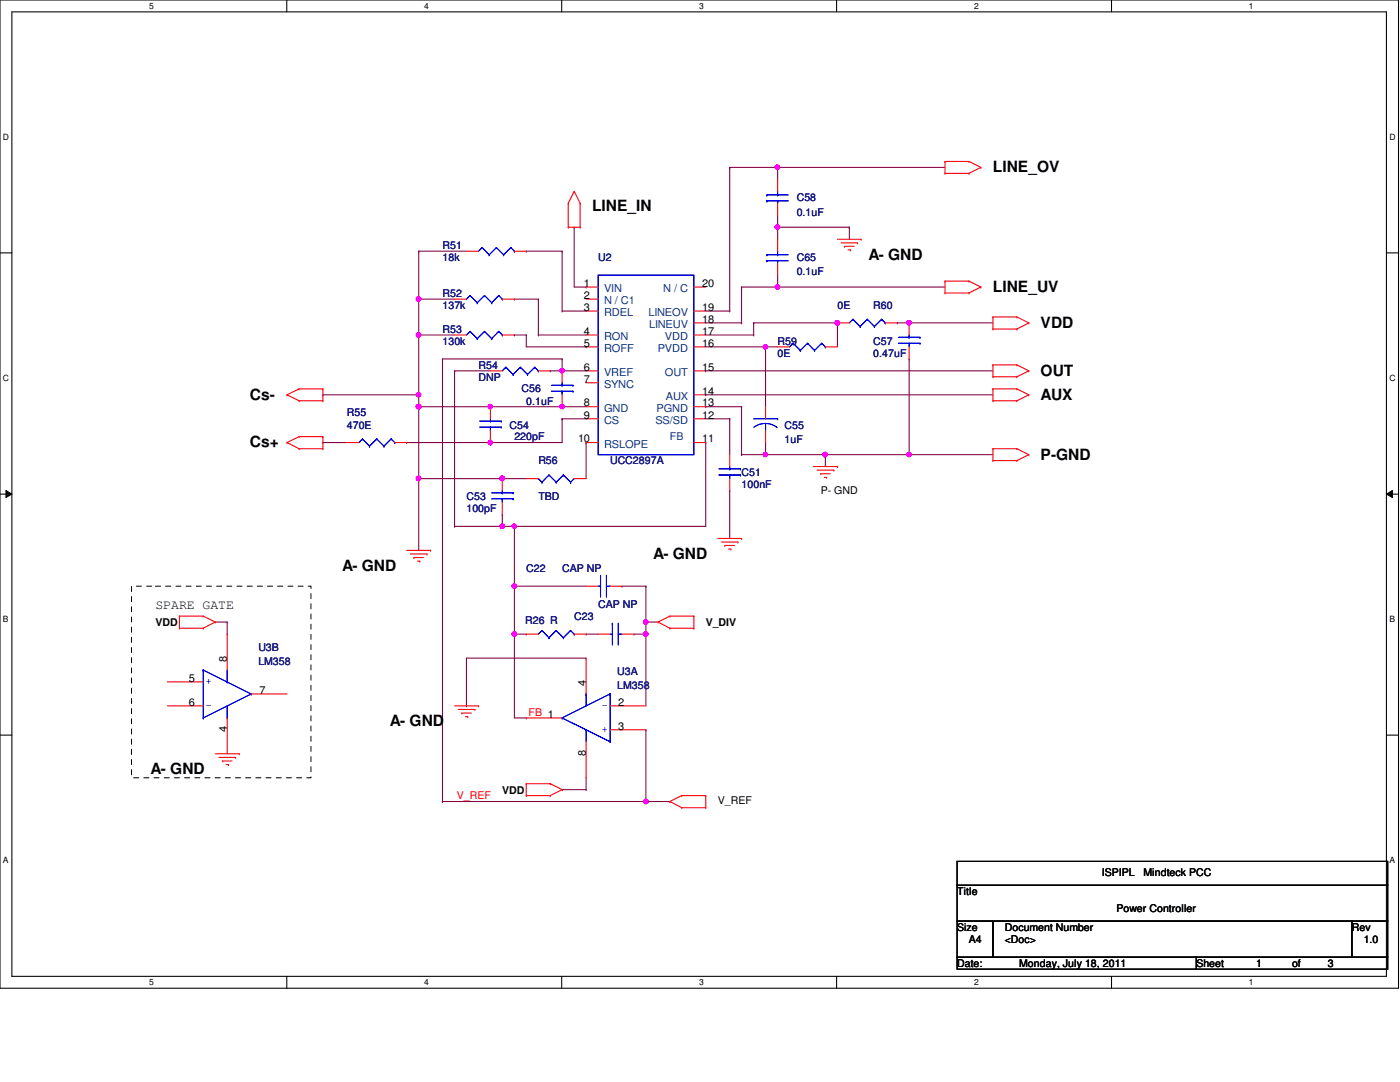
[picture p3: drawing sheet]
<svg xmlns="http://www.w3.org/2000/svg" width="279mm" height="216mm" viewBox="0 0 279 216" stroke-linecap="round" stroke-linejoin="round" font-family="sans-serif">
<path d="M0 0h279.1v197.2h-279.1zM2.4 2.4h274.3v192.4h-274.3z" fill="none" stroke="#000" stroke-width=".21"/>
<g fill="#fff">
<path d="M29.8 .3h.9v1.9h-.9z"/>
<path d="M29.8 195.1h.9v1.9h-.9z"/>
</g>
<path d="M57.2 0v2.4M57.2 194.8v2.4" fill="none" stroke="#000" stroke-width=".21"/>
<g fill="#fff">
<path d="M84.7 .3h.9v1.9h-.9z"/>
<path d="M84.7 195.1h.9v1.9h-.9z"/>
</g>
<path d="M112.1 0v2.4M112.1 194.8v2.4" fill="none" stroke="#000" stroke-width=".21"/>
<g fill="#fff">
<path d="M139.5 .3h1v1.9h-1z"/>
<path d="M139.5 195.1h1v1.9h-1z"/>
</g>
<path d="M167 0v2.4M167 194.8v2.4" fill="none" stroke="#000" stroke-width=".21"/>
<g fill="#fff">
<path d="M194.4 .3h.9v1.9h-.9z"/>
<path d="M194.4 195.1h.9v1.9h-.9z"/>
</g>
<path d="M221.8 0v2.4M221.8 194.8v2.4" fill="none" stroke="#000" stroke-width=".21"/>
<g fill="#fff">
<path d="M249.3 .3h.9v1.9h-.9z"/>
<path d="M249.3 195.1h.9v1.9h-.9z"/>
<path d="M.6 26.4h1.2v1.9h-1.2z"/>
<path d="M277.3 26.4h1.2v1.9h-1.2z"/>
<path d="M.6 74.5h1.2v1.9h-1.2z"/>
<path d="M277.3 74.5h1.2v1.9h-1.2z"/>
</g>
<path d="M0 50.5h2.4M276.7 50.5h2.4" fill="none" stroke="#000" stroke-width=".21"/>
<g fill="#fff">
<path d="M.6 122.6h1.1v1.9h-1.1z"/>
<path d="M277.3 122.6h1.1v1.9h-1.1z"/>
</g>
<path d="M0 98.6h2.4M276.7 98.6h2.4" fill="none" stroke="#000" stroke-width=".21"/>
<path d="M1.2 97.9l1.2 .7-1.2 .7zM276.7 98.6l1.2-.7v1.4z" fill="#000"/>
<path d="M1.2 97.9l1.2 .7-1.2 .7zM276.7 98.6l1.2-.7v1.4z" fill="none" stroke="#000" stroke-width=".2"/>
<g fill="#fff">
<path d="M.6 170.7h1.1v1.9h-1.1z"/>
<path d="M277.3 170.7h1.1v1.9h-1.1z"/>
</g>
<path d="M0 146.7h2.4M276.7 146.7h2.4" fill="none" stroke="#000" stroke-width=".21"/>
<path d="M155.2 33.4h.1M155.2 33.4h33.4" fill="none" stroke="#800040" stroke-width=".21"/>
<circle cx="155.2" cy="33.4" r=".46" fill="#f0f"/>
<circle cx="155.2" cy="33.4" r=".46" fill="none" stroke="#f0f" stroke-width=".21"/>
<path d="M145.6 33.4h.1M145.6 33.4v28.7M140.8 62.1h4.8M145.6 62.1h.1M128.9 126.5h.1M128.9 126.5v14.3" fill="none" stroke="#800040" stroke-width=".21"/>
<circle cx="128.9" cy="126.5" r=".45" fill="#f0f"/>
<circle cx="128.9" cy="126.5" r=".45" fill="none" stroke="#f0f" stroke-width=".21"/>
<path d="M102.7 117h.1M102.7 117h14.3M102.7 126.5h.1M102.7 126.5v16.8M117 126.5h.1M117 126.5h2.4" fill="none" stroke="#800040" stroke-width=".21"/>
<circle cx="102.6" cy="126.5" r=".45" fill="#f0f"/>
<circle cx="102.6" cy="126.5" r=".45" fill="none" stroke="#f0f" stroke-width=".21"/>
<path d="M124.1 117h.1M124.1 117h4.8M126.5 126.5h.1M128.9 124.1h.1M128.9 124.1v2.4h-2.4" fill="none" stroke="#800040" stroke-width=".21"/>
<circle cx="128.9" cy="124.1" r=".46" fill="#f0f"/>
<circle cx="128.9" cy="124.1" r=".46" fill="none" stroke="#f0f" stroke-width=".21"/>
<path d="M100.2 105h.1M100.2 105h2.5M102.7 105h.1M102.7 105v12" fill="none" stroke="#800040" stroke-width=".21"/>
<circle cx="100.2" cy="105" r=".46" fill="#f0f"/>
<circle cx="100.2" cy="105" r=".46" fill="none" stroke="#f0f" stroke-width=".21"/>
<path d="M88.3 71.6h.1M88.3 71.6h23.9M105 66.8h.1M105 66.8v2.4h12M112.2 71.6h.1M112.2 71.6v2.4M117 69.2h.1M88.3 159.9h.1M88.3 159.9h40.6" fill="none" stroke="#800040" stroke-width=".21"/>
<circle cx="128.9" cy="159.9" r=".46" fill="#f0f"/>
<circle cx="128.9" cy="159.9" r=".46" fill="none" stroke="#f0f" stroke-width=".21"/>
<path d="M88.3 71.6v88.3M83.6 81.2h.1M83.6 81.2v14.3M100.2 95.5h.1M100.2 95.5h4.8M88.3 159.9h.1M128.9 145.6h.1M128.9 145.6v14.3" fill="none" stroke="#800040" stroke-width=".21"/>
<circle cx="100.2" cy="95.5" r=".47" fill="#f0f"/>
<circle cx="100.2" cy="95.5" r=".47" fill="none" stroke="#f0f" stroke-width=".21"/>
<path d="M102.7 105h.1M102.7 105h38.1" fill="none" stroke="#800040" stroke-width=".21"/>
<circle cx="102.6" cy="105" r=".45" fill="#f0f"/>
<circle cx="102.6" cy="105" r=".45" fill="none" stroke="#f0f" stroke-width=".21"/>
<path d="M181.4 71.6h.1M181.4 71.6v19.1M181.4 90.7h.1M181.4 90.7h16.8" fill="none" stroke="#800040" stroke-width=".21"/>
<circle cx="181.4" cy="90.7" r=".45" fill="#f0f"/>
<circle cx="181.4" cy="90.7" r=".45" fill="none" stroke="#f0f" stroke-width=".21"/>
<path d="M155.2 57.3h.1M155.2 57.3h33.4M152.8 69.2h.1M152.8 69.2h2.4M140.8 83.6h4.8M145.6 83.6h.1M145.6 83.6v7.1M148 90.7h.1M148 90.7h4.8" fill="none" stroke="#800040" stroke-width=".21"/>
<circle cx="155.2" cy="57.3" r=".46" fill="#f0f"/>
<circle cx="155.2" cy="57.3" r=".46" fill="none" stroke="#f0f" stroke-width=".21"/>
<g fill="none" stroke="#800040" stroke-width=".21">
<path d="M90.7 74h.1M90.7 74h7.2M140.8 69.2h12M140.8 66.8h9.6M150.4 66.8h.1M150.4 64.4h.1M150.4 64.4v2.4M152.8 69.2h.1M64.4 88.3h.1M64.4 88.3h4.8M97.9 88.3h.1M112.2 83.6h.1"/>
<path d="M112.2 83.6v4.7h-14.3M112.2 83.6h4.8M117 88.3h.1M117 88.3v7.2M140.8 81.2h.1M140.8 88.3h.1M140.8 81.2h7.2M140.8 88.3v16.7"/>
</g>
<circle cx="97.8" cy="88.3" r=".46" fill="#f0f"/>
<circle cx="97.8" cy="88.3" r=".46" fill="none" stroke="#f0f" stroke-width=".21"/>
<path d="M83.6 50.1h.1M83.6 50.1v9.6M148 57.3h.1M148 57.3v7.1M140.8 64.4h7.2M148 64.4h.1M112.2 81.2h.1M112.2 81.2h4.8" fill="none" stroke="#800040" stroke-width=".21"/>
<circle cx="112.2" cy="81.1" r=".46" fill="#f0f"/>
<circle cx="112.2" cy="81.1" r=".46" fill="none" stroke="#f0f" stroke-width=".21"/>
<path d="M112.2 74h.1M112.2 74h4.8M81.2 88.3h.1M81.2 88.3h16.7" fill="none" stroke="#800040" stroke-width=".21"/>
<circle cx="112.2" cy="74" r=".46" fill="#f0f"/>
<circle cx="112.2" cy="74" r=".46" fill="none" stroke="#f0f" stroke-width=".21"/>
<g fill="none" stroke="#800040" stroke-width=".21">
<path d="M102.7 59.7h.1M102.7 59.7h4.7M105 50.1h.1M105 50.1h7.2M107.4 59.7h.1M107.4 59.7v7.1M112.2 50.1h.1M112.2 50.1v12M107.4 66.8h.1M107.4 66.8h9.6M112.2 62.1h.1M112.2 62.1h4.8"/>
<path d="M152.8 69.2h.1M152.8 69.2v12M97.9 81.2h.1M97.9 81.2h14.3"/>
</g>
<circle cx="152.8" cy="69.2" r=".45" fill="#f0f"/>
<circle cx="152.8" cy="69.2" r=".45" fill="none" stroke="#f0f" stroke-width=".21"/>
<path d="M83.6 50.1h.1M83.6 50.1h9.5M152.8 88.3h.1M152.8 88.3v2.4" fill="none" stroke="#800040" stroke-width=".21"/>
<circle cx="152.8" cy="90.7" r=".45" fill="#f0f"/>
<circle cx="152.8" cy="90.7" r=".45" fill="none" stroke="#f0f" stroke-width=".21"/>
<path d="M64.4 78.8h.1M64.4 78.8h19.2" fill="none" stroke="#800040" stroke-width=".21"/>
<circle cx="83.5" cy="78.8" r=".46" fill="#f0f"/>
<circle cx="83.5" cy="78.8" r=".46" fill="none" stroke="#f0f" stroke-width=".21"/>
<path d="M83.6 66.8h.1M83.6 66.8v12" fill="none" stroke="#800040" stroke-width=".21"/>
<circle cx="83.5" cy="66.8" r=".46" fill="#f0f"/>
<circle cx="83.5" cy="66.8" r=".46" fill="none" stroke="#f0f" stroke-width=".21"/>
<path d="M83.6 59.7h.1M83.6 59.7h7.1M83.6 59.7v7.1" fill="none" stroke="#800040" stroke-width=".21"/>
<circle cx="83.5" cy="59.6" r=".47" fill="#f0f"/>
<circle cx="83.5" cy="59.6" r=".47" fill="none" stroke="#f0f" stroke-width=".21"/>
<path d="M83.6 66.8h.1M83.6 66.8h7.1M148 81.2h.1M148 81.2v9.5M152.8 90.7h.1M152.8 90.7h11.9" fill="none" stroke="#800040" stroke-width=".21"/>
<circle cx="164.7" cy="90.7" r=".45" fill="#f0f"/>
<circle cx="164.7" cy="90.7" r=".45" fill="none" stroke="#f0f" stroke-width=".21"/>
<path d="M83.6 78.8h.1M83.6 78.8v2.4" fill="none" stroke="#800040" stroke-width=".21"/>
<circle cx="83.5" cy="81.1" r=".46" fill="#f0f"/>
<circle cx="83.5" cy="81.1" r=".46" fill="none" stroke="#f0f" stroke-width=".21"/>
<path d="M83.6 81.2h.1M83.6 81.2h14.3" fill="none" stroke="#800040" stroke-width=".21"/>
<circle cx="97.8" cy="81.1" r=".45" fill="#f0f"/>
<circle cx="97.8" cy="81.1" r=".45" fill="none" stroke="#f0f" stroke-width=".21"/>
<circle cx="83.5" cy="81.1" r=".46" fill="#f0f"/>
<circle cx="83.5" cy="81.1" r=".46" fill="none" stroke="#f0f" stroke-width=".21"/>
<path d="M83.6 95.5h.1M83.6 95.5v14.3" fill="none" stroke="#800040" stroke-width=".21"/>
<circle cx="83.5" cy="95.5" r=".47" fill="#f0f"/>
<circle cx="83.5" cy="95.5" r=".47" fill="none" stroke="#f0f" stroke-width=".21"/>
<path d="M167.1 64.4h.1M167.1 64.4v4.8M181.4 64.4h.1M181.4 64.4h16.8" fill="none" stroke="#800040" stroke-width=".21"/>
<circle cx="167.1" cy="64.4" r=".47" fill="#f0f"/>
<circle cx="167.1" cy="64.4" r=".47" fill="none" stroke="#f0f" stroke-width=".21"/>
<path d="M140.8 74h.1M140.8 74h57.4M150.4 64.4h.1M150.4 64.4h16.7M164.7 90.7h.1M164.7 90.7h16.7" fill="none" stroke="#800040" stroke-width=".21"/>
<circle cx="164.7" cy="90.7" r=".45" fill="#f0f"/>
<circle cx="164.7" cy="90.7" r=".45" fill="none" stroke="#f0f" stroke-width=".21"/>
<path d="M90.7 74h.1M90.7 74v31M109.8 74h.1M109.8 74h2.4M179.1 64.4h.1M179.1 64.4h2.3" fill="none" stroke="#800040" stroke-width=".21"/>
<circle cx="181.4" cy="64.4" r=".46" fill="#f0f"/>
<circle cx="181.4" cy="64.4" r=".46" fill="none" stroke="#f0f" stroke-width=".21"/>
<g fill="none" stroke="#800040" stroke-width=".21">
<path d="M145.6 33.4h.1M145.6 33.4h9.6M155.2 33.4h.1M155.2 33.4v2.4M114.6 45.3h.1M114.6 45.3v12h2.4M117 57.3h.1M155.2 45.3h.1M155.2 43v2.3M155.2 45.3h14.3M169.5 45.3h.1M102.7 66.8h.1"/>
<path d="M102.7 66.8h2.3M164.7 90.7h.1M164.7 90.7v2.4M90.7 105h.1M90.7 105h9.5M128.9 117h.1M128.9 117v7.1M128.9 124.1h.1M128.9 124.1h2.4M128.9 159.9h4.8M133.7 159.9h.1"/>
</g>
<circle cx="155.2" cy="45.3" r=".46" fill="#f0f"/>
<circle cx="155.2" cy="45.3" r=".46" fill="none" stroke="#f0f" stroke-width=".21"/>
<g fill="none" stroke="#800040" stroke-width=".21">
<path d="M148 57.3h.1M148 57.3h7.2M155.2 47.8h.1M155.2 57.3h.1M155.2 45.3v2.5M155.2 54.9v2.4M169.5 45.3h.1M169.5 45.3v2.5M140.8 78.8h.1M140.8 78.8h57.4M83.6 95.5h.1M83.6 95.5h16.6"/>
<path d="M102.7 117h.1M102.7 117v9.5h2.3M105 126.5h.1M102.7 143.3h2.3M105 143.3h.1"/>
</g>
<circle cx="102.6" cy="116.9" r=".45" fill="#f0f"/>
<circle cx="102.6" cy="116.9" r=".45" fill="none" stroke="#f0f" stroke-width=".21"/>
<g fill="none" stroke="#800040" stroke-width=".21">
<path d="M145.6 97.9h.1M145.6 97.9v9.5M100.2 102.7h.1M100.2 102.7v2.3M43 124.1h2.3M45.3 124.1h.1M45.3 126.5h.1M45.3 124.1v2.4M117 131.3h.1M117 131.3h-23.9v9.5M93.1 140.8h.1M112.2 157.6h.1"/>
<path d="M112.2 157.6h4.8M117 157.6h.1M117 155.2v2.4"/>
</g>
<g fill="none" stroke="#f00" stroke-width=".21">
<path d="M114.6 38.2h.1M114.6 38.2l1.2 2.4M114.6 38.2l-1.2 2.4M155.2 35.8v2.4M188.6 34.6h.1M188.6 32.2h.1M188.6 34.6h4.8M188.6 32.2v2.4M188.6 32.2h4.8M193.4 34.6h.1M193.4 32.2h.1M193.4 32.2l2.3 1.2"/>
<path d="M195.7 33.4h.1M195.7 33.4l-2.3 1.2M90.7 59.7h2.4M93.1 50.1h2.4M100.2 59.7h2.5M102.7 50.1h2.3M113.4 45.3h.1M113.4 40.6h.1M113.4 45.3h2.4M113.4 40.6v4.7M115.8 40.6h.1M115.8 45.3h.1"/>
<path d="M115.8 40.6v4.7M117 59.7h2.4M117 57.3h2.4M138.5 57.3h2.3M155.2 40.6v2.4M155.2 47.8v2.3M155.2 52.5v2.4M167.1 47.8h4.8M167.9 48.5h3.3M168.5 49.1h.1M168.5 49.1h2M169.2 49.9h.6"/>
<path d="M169.8 49.9h.1M171.2 48.5h.1M171.9 47.8h.1M188.6 58.5h.1M188.6 56.1h.1M188.6 56.1v2.4M188.6 58.5h4.8M188.6 56.1h4.8M193.4 58.5h.1M193.4 56.1h.1M193.4 56.1l2.3 1.2M195.7 57.3h.1"/>
<path d="M195.7 57.3l-2.3 1.2M57.3 78.8h.1M57.3 78.8l2.4 1.2M59.7 77.6h.1M59.7 80h.1M59.7 77.6l-2.4 1.2M59.7 77.6h4.7M59.7 80h4.7M64.4 77.6h.1M64.4 80h.1M64.4 77.6v2.4M90.7 66.8h2.4"/>
<path d="M97.9 74h2.3M100.2 66.8h2.5M107.4 74h2.4M112.2 74v2.4M112.2 78.8v2.4M117 69.2h2.4M117 74h2.4M117 76.4h2.4M117 62.1h2.4M117 66.8h2.4M138.5 64.4h2.3M138.5 69.2h2.3"/>
<path d="M138.5 74h2.3M138.5 62.1h2.3M138.5 66.8h2.3M138.5 78.8h2.3M155.2 69.2h2.4M164.7 69.2h2.4M167.1 64.4h2.4M176.7 64.4h2.4M181.4 64.4v2.4M181.4 69.2v2.4M198.2 80h.1M198.2 77.6h.1"/>
<path d="M198.2 65.7h.1M198.2 63.2h.1M198.2 75.2h.1M198.2 72.8h.1M198.2 77.6h4.7M198.2 80h4.7M198.2 63.2v2.5M198.2 72.8v2.4M198.2 77.6v2.4M198.2 65.7h4.7M198.2 63.2h4.7M198.2 75.2h4.7"/>
<path d="M198.2 72.8h4.7M202.9 80h.1M202.9 77.6h.1M202.9 65.7h.1M202.9 63.2h.1M202.9 75.2h.1M202.9 72.8h.1M202.9 77.6l2.4 1.2M202.9 63.2l2.4 1.2M202.9 72.8l2.4 1.2M205.3 78.8h.1M205.3 64.4h.1"/>
<path d="M205.3 74h.1M205.3 78.8l-2.4 1.2M205.3 64.4l-2.4 1.3M205.3 74l-2.4 1.2M57.3 88.3h.1M57.3 88.3l2.4 1.2M59.7 87.1h.1M59.7 89.5h.1M59.7 89.5h4.7M59.7 87.1l-2.4 1.2M59.7 87.1h4.7M64.4 87.1h.1"/>
<path d="M64.4 89.5h.1M64.4 87.1v2.4M69.2 88.3h2.4M78.8 88.3h2.4M97.9 81.2v2.4M97.9 85.9v2.4M100.2 95.5v2.4M105 95.5h2.4M114.6 95.5h2.4M117 88.3h2.4M117 81.2h2.4M117 83.6h2.4"/>
<path d="M138.5 88.3h2.3M138.5 81.2h2.3M138.5 83.6h2.3M145.6 90.7v2.4M145.6 95.5v2.4M152.8 81.2v2.4M152.8 85.9v2.4M162.3 93.1h4.8M163.1 93.8h3.3M163.8 94.5h.1M163.8 94.5h1.9M164.5 95.2h.5"/>
<path d="M165 95.2h.1M166.4 93.8h.1M167.1 93.1h.1M198.2 91.9h.1M198.2 89.5h.1M198.2 89.5v2.4M198.2 91.9h4.7M198.2 89.5h4.7M202.9 91.9h.1M202.9 89.5h.1M202.9 89.5l2.4 1.2M205.3 90.7h.1"/>
<path d="M205.3 90.7l-2.4 1.2M81.2 109.8h4.7M81.9 110.5h3.3M82.6 111.3h.1M82.6 111.3h1.9M83.3 112h.5M83.8 112h.1M85.2 110.5h.1M85.9 109.8h.1M100.2 100.2v2.5M117 117h2.4M121.8 117h2.3"/>
<path d="M143.3 107.4h4.7M144 108.2h3.3M144.7 108.8h.1M144.7 108.8h1.9M145.4 109.6h.5M145.9 109.6h.1M147.3 108.2h.1M148 107.4h.1M33.4 136.1h7.2M35.8 125.3h.1M35.8 122.9h.1M35.8 125.3h4.8"/>
<path d="M35.8 122.9h4.8M35.8 122.9v2.4M40.6 122.9h.1M40.6 125.3h.1M40.6 122.9l2.4 1.2M43 124.1h.1M43 124.1l-2.4 1.2M45.3 126.5v7.2M50.1 138.5h7.2M105 126.5h2.4M114.6 126.5h2.4M117 131.3v7.2"/>
<path d="M119.4 126.5h2.4M124.1 126.5h2.4M131.3 124.1h.1M131.3 124.1l2.4 1.2M133.7 125.3h.1M133.7 122.9h.1M133.7 125.3h4.8M133.7 122.9l-2.4 1.2M133.7 122.9h4.8M138.5 122.9h.1M138.5 125.3h.1M138.5 122.9v2.4"/>
<path d="M33.4 140.8h7.2M43 150.4h4.8M43.7 151.1h3.3M44.4 151.8h.1M44.4 151.8h1.9M45.1 152.6h.5M45.3 143.3v7.1M45.6 152.6h.1M47 151.1h.1M47.8 150.4h.1M90.7 140.8h4.8M91.4 141.6h3.4"/>
<path d="M92.2 142.3h.1M92.2 142.3h1.9M92.9 143h.4M93.3 143h.1M94.8 141.6h.1M95.5 140.8h.1M105 158.7h.1M105 156.4h.1M105 158.7h4.8M105 156.4h4.8M105 156.4v2.3M105 143.3h7.2"/>
<path d="M109.8 156.4h.1M109.8 158.7h.1M109.8 156.4l2.4 1.2M112.2 157.6h.1M112.2 157.6l-2.4 1.1M117 148v7.2M121.8 140.8h7.1M121.8 145.6h7.1M133.7 159.9h.1M133.7 159.9l2.4 1.3M136.1 158.7h.1M136.1 158.7l-2.4 1.2"/>
<path d="M136.1 158.7h4.7M140.8 158.7h.1M140.8 158.7v2.5M136.1 161.2h.1M136.1 161.2h4.7M140.8 161.2h.1"/>
</g>
<path d="M191 171.9h85.9v4.8h-85.9zM191 176.7h85.9v7.1h-85.9zM191 183.8h7.2v7.2h-7.2zM191 191h47.8v2.4h-47.8zM198.2 183.8h71.6v7.2h-71.6zM238.8 191h38.1v2.4h-38.1zM269.8 183.8h7.1v7.2h-7.1z" fill="none" stroke="#000" stroke-width=".21"/>
<path d="M26.2 117h35.9v38.2h-35.9z" fill="none" stroke="#000" stroke-width=".2" stroke-dasharray="1 1 1 1 1 1 1 1"/>
<g fill="none" stroke="#00f" stroke-width=".21">
<path d="M153 38.9h.1M153 38.9h4.3M155.2 38.9h.1M155.2 38.2v.7M93.8 59h.1M93.8 59l-.7 .7M93.8 59l1.4 1.4M96.2 49.4h.1M96.2 49.4l-.7 .7M96.2 49.4l1.4 1.4M96.7 59h.1M96.7 59l-1.5 1.4"/>
<path d="M96.7 59l1.4 1.4M97.6 50.8h.1M99.1 49.4h.1M99.1 49.4l-1.5 1.4M99.1 49.4l1.4 1.4M99.5 59h.1M99.5 59l-1.4 1.4M99.5 59l.7 .7M100.2 59.7h.1M100.5 50.8h.1M101.9 49.4h.1M101.9 49.4l-1.4 1.4"/>
<path d="M101.9 49.4l.8 .7M102.7 50.1h.1M119.4 54.9h19.1v35.8h-19.1zM153 50.8h.1M153 52h.1M153 40.1h.1M153 50.8h4.3M153 52h4.3M153 40.1h4.3M155.2 52h.1M155.2 50.8h.1M155.2 40.1h.1"/>
<path d="M155.2 40.1v.5M155.2 50.1v.7M155.2 52v.5M93.8 66.1h.1M93.8 66.1l1.4 1.5M93.8 66.1l-.7 .7M95.2 60.4h.1M95.2 67.6h.1M96.7 66.1h.1M96.7 66.1l1.4 1.5M96.7 66.1l-1.5 1.5M98.1 60.4h.1"/>
<path d="M98.1 67.6h.1M99.5 66.1h.1M99.5 66.1l.7 .7M99.5 66.1l-1.4 1.5M100.2 66.8h.1M101 73.3h.1M101 73.3l-.8 .7M101 73.3l1.4 1.4M102.4 74.7h.1M103.8 73.3h.1M103.8 73.3l-1.4 1.4M103.8 73.3l1.5 1.4"/>
<path d="M105.3 74.7h.1M106.7 73.3h.1M106.7 73.3l-1.4 1.4M106.7 73.3l.7 .7M107.4 74h.1M110.1 78.1h4.2M110.1 76.9h4.2M112.2 76.9h.1M112.2 78.1h.1M112.2 76.4v.5M112.2 78.1v.7M114.3 78.1h.1"/>
<path d="M114.3 76.9h.1M158.3 68.5h.1M158.3 68.5l-.7 .7M158.3 68.5l1.4 1.4M159.7 69.9h.1M161.2 68.5h.1M161.2 68.5l-1.5 1.4M161.2 68.5l1.4 1.4M162.6 69.9h.1M164 68.5h.1M164 68.5l-1.4 1.4M164 68.5l.7 .7"/>
<path d="M164.7 69.2h.1M170.2 63.7h.1M170.2 63.7l-.7 .7M170.2 63.7l1.5 1.5M171.7 65.2h.1M173.1 63.7h.1M173.1 63.7l-1.4 1.5M173.1 63.7l1.4 1.5M174.5 65.2h.1M175.9 63.7h.1M175.9 63.7l-1.4 1.5M175.9 63.7l.8 .7"/>
<path d="M176.7 64.4h.1M179.3 68.5h4.3M179.3 67.3h4.3M181.4 67.3h.1M181.4 68.5h.1M181.4 66.8v.5M181.4 68.5v.7M183.6 68.5h.1M183.6 67.3h.1M72.3 87.6h.1M72.3 87.6l-.7 .7M72.3 87.6l1.4 1.4"/>
<path d="M73.7 89h.1M75.2 87.6h.1M75.2 87.6l-1.5 1.4M75.2 87.6l1.4 1.4M76.6 89h.1M78.1 87.6h.1M78.1 87.6l-1.5 1.4M78.1 87.6l.7 .7M78.8 88.3h.1M95.7 85.2h4.3M95.7 84h4.3M97.9 84h.1"/>
<path d="M97.9 85.2h.1M97.9 83.6v.4M97.9 85.2v.7M98.1 99.5h4.3M98.1 98.3h4.3M100 85.2h.1M100 84h.1M100.2 98.3h.1M100.2 99.5h.1M100.2 97.9v.4M100.2 99.5v.7M102.4 99.5h.1"/>
<path d="M102.4 98.3h.1M107.4 95.5h.1M107.4 95.5l.8 .7M108.2 96.2h.1M109.6 94.8h.1M109.6 94.8l1.4 1.4M109.6 94.8l-1.4 1.4M111 96.2h.1M112.4 94.8h.1M112.4 94.8l1.5 1.4M112.4 94.8l-1.4 1.4M113.9 96.2h.1"/>
<path d="M114.6 95.5l-.7 .7M143.5 94.8h4.3M143.5 93.6h4.3M145.6 93.6h.1M145.6 94.8h.1M145.6 93.1v.5M145.6 94.8v.7M147.8 94.8h.1M147.8 93.6h.1M150.4 83.6h4.8M150.5 85.3a3.8 3.8 0 0 1 4.6 0M152.8 85.9h.1"/>
<path d="M152.8 84.5v1.4M155.2 83.6h.1M119.4 117h.4M119.8 117h.1M119.8 114.8h.1M119.8 114.8v4.3M121 114.8h.1M121 117h.1M121 117h.8M121 114.8v4.3M40.6 133.7h.1M40.6 133.7l9.5 4.8"/>
<path d="M40.6 133.7v9.6M45.3 136.1h.1M45.3 133.7v2.4M50.1 138.5h.1M50.1 138.5l-9.5 4.8M108.2 125.8h.1M108.2 125.8l-.8 .7M108.2 125.8l1.4 1.5M109.6 127.3h.1M111 125.8h.1M111 125.8l-1.4 1.5M111 125.8l1.4 1.5"/>
<path d="M112.4 127.3h.1M113.9 125.8h.1M113.9 125.8l-1.5 1.5M113.9 125.8l.7 .7M114.6 126.5h.1M117 138.5h.1M117 138.5v2.3M121.8 138.5h.1M121.8 126.5h.4M121.8 138.5l-9.6 4.8M121.8 138.5v9.5M122.2 126.5h.1"/>
<path d="M122.2 124.4h.1M122.2 124.4v4.3M123.4 124.4h.1M123.4 126.5h.1M123.4 126.5h.7M123.4 124.4v4.3M40.6 143.3h.1M45.3 143.3h.1M45.3 140.8v2.5M112.2 143.3h.1M112.2 143.3l9.6 4.7M117 145.6h.1"/>
<path d="M117 145.6v2.4M121.8 148h.1"/>
</g>
<circle cx="155.2" cy="33.4" r=".46" fill="#f0f"/>
<circle cx="155.2" cy="33.4" r=".46" fill="none" stroke="#f0f" stroke-width=".21"/>
<circle cx="128.9" cy="126.5" r=".45" fill="#f0f"/>
<circle cx="128.9" cy="126.5" r=".45" fill="none" stroke="#f0f" stroke-width=".21"/>
<circle cx="102.6" cy="126.5" r=".45" fill="#f0f"/>
<circle cx="102.6" cy="126.5" r=".45" fill="none" stroke="#f0f" stroke-width=".21"/>
<circle cx="128.9" cy="124.1" r=".46" fill="#f0f"/>
<circle cx="128.9" cy="124.1" r=".46" fill="none" stroke="#f0f" stroke-width=".21"/>
<circle cx="100.2" cy="105" r=".46" fill="#f0f"/>
<circle cx="100.2" cy="105" r=".46" fill="none" stroke="#f0f" stroke-width=".21"/>
<circle cx="128.9" cy="159.9" r=".46" fill="#f0f"/>
<circle cx="128.9" cy="159.9" r=".46" fill="none" stroke="#f0f" stroke-width=".21"/>
<circle cx="100.2" cy="95.5" r=".47" fill="#f0f"/>
<circle cx="100.2" cy="95.5" r=".47" fill="none" stroke="#f0f" stroke-width=".21"/>
<circle cx="102.6" cy="105" r=".45" fill="#f0f"/>
<circle cx="102.6" cy="105" r=".45" fill="none" stroke="#f0f" stroke-width=".21"/>
<circle cx="181.4" cy="90.7" r=".45" fill="#f0f"/>
<circle cx="181.4" cy="90.7" r=".45" fill="none" stroke="#f0f" stroke-width=".21"/>
<circle cx="155.2" cy="57.3" r=".46" fill="#f0f"/>
<circle cx="155.2" cy="57.3" r=".46" fill="none" stroke="#f0f" stroke-width=".21"/>
<circle cx="97.8" cy="88.3" r=".46" fill="#f0f"/>
<circle cx="97.8" cy="88.3" r=".46" fill="none" stroke="#f0f" stroke-width=".21"/>
<circle cx="112.2" cy="81.1" r=".46" fill="#f0f"/>
<circle cx="112.2" cy="81.1" r=".46" fill="none" stroke="#f0f" stroke-width=".21"/>
<circle cx="112.2" cy="74" r=".46" fill="#f0f"/>
<circle cx="112.2" cy="74" r=".46" fill="none" stroke="#f0f" stroke-width=".21"/>
<circle cx="152.8" cy="69.2" r=".45" fill="#f0f"/>
<circle cx="152.8" cy="69.2" r=".45" fill="none" stroke="#f0f" stroke-width=".21"/>
<circle cx="152.8" cy="90.7" r=".45" fill="#f0f"/>
<circle cx="152.8" cy="90.7" r=".45" fill="none" stroke="#f0f" stroke-width=".21"/>
<circle cx="83.5" cy="78.8" r=".46" fill="#f0f"/>
<circle cx="83.5" cy="78.8" r=".46" fill="none" stroke="#f0f" stroke-width=".21"/>
<circle cx="83.5" cy="66.8" r=".46" fill="#f0f"/>
<circle cx="83.5" cy="66.8" r=".46" fill="none" stroke="#f0f" stroke-width=".21"/>
<circle cx="83.5" cy="59.6" r=".47" fill="#f0f"/>
<circle cx="83.5" cy="59.6" r=".47" fill="none" stroke="#f0f" stroke-width=".21"/>
<circle cx="164.7" cy="90.7" r=".45" fill="#f0f"/>
<circle cx="164.7" cy="90.7" r=".45" fill="none" stroke="#f0f" stroke-width=".21"/>
<circle cx="83.5" cy="81.1" r=".46" fill="#f0f"/>
<circle cx="83.5" cy="81.1" r=".46" fill="none" stroke="#f0f" stroke-width=".21"/>
<circle cx="97.8" cy="81.1" r=".45" fill="#f0f"/>
<circle cx="97.8" cy="81.1" r=".45" fill="none" stroke="#f0f" stroke-width=".21"/>
<circle cx="83.5" cy="81.1" r=".46" fill="#f0f"/>
<circle cx="83.5" cy="81.1" r=".46" fill="none" stroke="#f0f" stroke-width=".21"/>
<circle cx="83.5" cy="95.5" r=".47" fill="#f0f"/>
<circle cx="83.5" cy="95.5" r=".47" fill="none" stroke="#f0f" stroke-width=".21"/>
<circle cx="167.1" cy="64.4" r=".47" fill="#f0f"/>
<circle cx="167.1" cy="64.4" r=".47" fill="none" stroke="#f0f" stroke-width=".21"/>
<circle cx="164.7" cy="90.7" r=".45" fill="#f0f"/>
<circle cx="164.7" cy="90.7" r=".45" fill="none" stroke="#f0f" stroke-width=".21"/>
<circle cx="181.4" cy="64.4" r=".46" fill="#f0f"/>
<circle cx="181.4" cy="64.4" r=".46" fill="none" stroke="#f0f" stroke-width=".21"/>
<circle cx="155.2" cy="45.3" r=".46" fill="#f0f"/>
<circle cx="155.2" cy="45.3" r=".46" fill="none" stroke="#f0f" stroke-width=".21"/>
<circle cx="102.6" cy="116.9" r=".45" fill="#f0f"/>
<circle cx="102.6" cy="116.9" r=".45" fill="none" stroke="#f0f" stroke-width=".21"/>
<g font-size="3.1">
<text x="198.2" y="34.4">LINE_OV</text>
<text x="118.2" y="42">LINE_IN</text>
<text x="173.3" y="51.8">A- GND</text>
<text x="198.2" y="58.3">LINE_UV</text>
<text x="207.7" y="65.4">VDD</text>
<text x="207.7" y="75">OUT</text>
<text x="49.9" y="79.8">Cs-</text>
<text x="207.7" y="79.8">AUX</text>
<text x="49.9" y="89.3">Cs+</text>
<text x="207.7" y="91.7">P-GND</text>
<text x="68.3" y="113.9">A- GND</text>
<text x="130.3" y="111.5">A- GND</text>
<text x="77.8" y="144.9">A- GND</text>
<text x="30.1" y="154.5">A- GND</text>
</g>
<text font-size="2.6" x="31" y="121.5">SPARE GATE</text>
<g font-size="2.2">
<text x="116.5" y="57.2">1</text>
<text x="116.5" y="59.6">2</text>
<text x="140.1" y="57.2">20</text>
<text x="116.5" y="62">3</text>
<text x="140.1" y="64.4">18</text>
<text x="140.1" y="62">19</text>
<text x="116.5" y="66.8">4</text>
<text x="116.5" y="69.2">5</text>
<text x="140.1" y="69.2">16</text>
<text x="140.1" y="66.8">17</text>
<text x="116.5" y="76.3">7</text>
<text x="116.5" y="74">6</text>
<text x="140.1" y="74">15</text>
<text x="116.5" y="81.1">8</text>
<text x="116.5" y="83.5">9</text>
<text x="140.1" y="78.7">14</text>
<text x="140.1" y="81.1">13</text>
<text x="140.1" y="83.5">12</text>
<text x="115.4" y="88.3">10</text>
<text x="140.1" y="88.3">11</text>
<text x="37.7" y="136">5</text>
<text x="45.3" y="132" transform="rotate(-90 45.3 132)">8</text>
<text x="116.9" y="136.8" transform="rotate(-90 116.9 136.8)">4</text>
<text x="37.7" y="140.8">6</text>
<text x="51.8" y="138.4">7</text>
<text x="123.4" y="140.8">2</text>
<text x="45.3" y="146.1" transform="rotate(-90 45.3 146.1)">4</text>
<text x="123.4" y="145.6">3</text>
<text x="116.9" y="150.9" transform="rotate(-90 116.9 150.9)">8</text>
</g>
<g font-size="2.2" fill="#004080">
<text x="120.6" y="58.3">VIN</text>
<text x="132.4" y="58.3">N / C</text>
<text x="120.6" y="63.1">RDEL</text>
<text x="120.6" y="60.7">N / C1</text>
<text x="129.4" y="63.1">LINEOV</text>
<text x="129.5" y="65.4">LINEUV</text>
<text x="120.6" y="67.9">RON</text>
<text x="120.6" y="70.2">ROFF</text>
<text x="131.3" y="70.2">PVDD</text>
<text x="132.7" y="67.9">VDD</text>
<text x="120.6" y="77.4">SYNC</text>
<text x="120.6" y="75">VREF</text>
<text x="132.7" y="75">OUT</text>
<text x="120.6" y="82.2">GND</text>
<text x="131" y="82.2">PGND</text>
<text x="132.9" y="79.8">AUX</text>
<text x="120.6" y="89.3">RSLOPE</text>
<text x="120.6" y="84.6">CS</text>
<text x="130.8" y="84.6">SS/SD</text>
</g>
<g font-size="2.1" fill="#000080">
<text x="159" y="40.1">C58</text>
<text x="159" y="43">0.1uF</text>
<text x="88.3" y="49.7">R51</text>
<text x="88.3" y="52.1">18k</text>
<text x="119.4" y="52.1">U2</text>
<text x="159" y="52.1">C65</text>
<text x="88.3" y="59.2">R52</text>
<text x="159" y="54.9">0.1uF</text>
<text x="88.3" y="61.6">137k</text>
<text x="167.1" y="61.6">0E</text>
<text x="174.3" y="61.6">R60</text>
<text x="88.3" y="66.4">R53</text>
<text x="88.3" y="68.8">130k</text>
<text x="155.2" y="68.8">R59</text>
<text x="155.2" y="71.2">0E</text>
<text x="174.3" y="68.8">C57</text>
<text x="174.3" y="71.2">0.47uF</text>
<text x="95.5" y="73.6">R54</text>
<text x="95.5" y="75.9">DNP</text>
<text x="69.2" y="83.1">R55</text>
<text x="104.1" y="78.3">C56</text>
<text x="105" y="80.7">0.1uF</text>
<text x="69.2" y="85.5">470E</text>
<text x="101.7" y="85.5">C54</text>
<text x="102.7" y="87.9">220pF</text>
<text x="156.6" y="85.5">C55</text>
<text x="156.6" y="88.3">1uF</text>
<text x="107.4" y="92.7">R56</text>
<text x="121.8" y="92.7">UCC2897A</text>
<text x="148" y="95">C51</text>
<text x="93.1" y="99.8">C53</text>
<text x="107.4" y="99.8">TBD</text>
<text x="148" y="97.5">100nF</text>
<text x="93.1" y="102.2">100pF</text>
<text x="105" y="114.1">C22</text>
<text x="112.2" y="114.1">CAP NP</text>
<text x="104.8" y="124.4">R26 R</text>
<text x="114.6" y="123.7">C23</text>
<text x="119.4" y="121.3">CAP NP</text>
<text x="51.6" y="129.9">U3B</text>
<text x="51.6" y="132.8">LM358</text>
<text x="123.2" y="134.7">U3A</text>
<text x="123.2" y="137.5">LM358</text>
</g>
<text font-size="2.1" fill="#004080" x="133.7" y="87.9">FB</text>
<g font-size="2.1">
<text x="163.8" y="98.6">P- GND</text>
<text x="31" y="124.9">VDD</text>
<text x="140.8" y="124.9">V_DIV</text>
<text x="100.2" y="158.4">VDD</text>
<text x="143.3" y="160.5">V_REF</text>
<text x="191" y="178.6">Title</text>
<text x="219.9" y="174.8">ISPIPL</text>
<text x="228.2" y="174.8">Mindteck PCC</text>
<text x="191" y="185.8">Size</text>
<text x="200.5" y="185.8">Document Number</text>
<text x="222.8" y="181.9">Power Controller</text>
<text x="269.8" y="185.8">Rev</text>
<text x="193.4" y="188.2">A4</text>
<text x="200.5" y="188.2">&lt;Doc&gt;</text>
<text x="272.2" y="188.2">1.0</text>
<text x="191" y="193">Date:</text>
<text x="203.4" y="193">Monday, July 18, 2011</text>
<text x="238.8" y="193">Sheet</text>
<text x="250.7" y="193">1</text>
<text x="257.9" y="193">of</text>
<text x="265" y="193">3</text>
</g>
<g font-size="2.1" fill="#00f">
<text x="41.1" y="136.5">+</text>
<text x="41.1" y="141.3">-</text>
<text x="121.3" y="140.3" transform="rotate(180 121.3 140.3)">-</text>
<text x="121.3" y="145" transform="rotate(180 121.3 145)">+</text>
</g>
<g font-size="2.1" fill="#f00">
<text x="105.5" y="142.8">FB 1</text>
<text x="91.2" y="159.5">V_REF</text>
</g>
<g font-size="1.7">
<text x="29.8" y="1.8">5</text>
<text x="84.7" y="1.8">4</text>
<text x="139.5" y="1.8">3</text>
<text x="194.4" y="1.8">2</text>
<text x="249.3" y="1.8">1</text>
<text x=".6" y="27.9">D</text>
<text x="277.3" y="27.9">D</text>
<text x=".6" y="76">C</text>
<text x="277.3" y="76">C</text>
<text x=".6" y="124.2">B</text>
<text x="277.3" y="124.2">B</text>
<text x=".6" y="172.3">A</text>
<text x="277.3" y="172.3">A</text>
<text x="29.8" y="196.6">5</text>
<text x="84.7" y="196.6">4</text>
<text x="139.5" y="196.6">3</text>
<text x="194.4" y="196.6">2</text>
<text x="249.3" y="196.6">1</text>
</g>
</svg>
